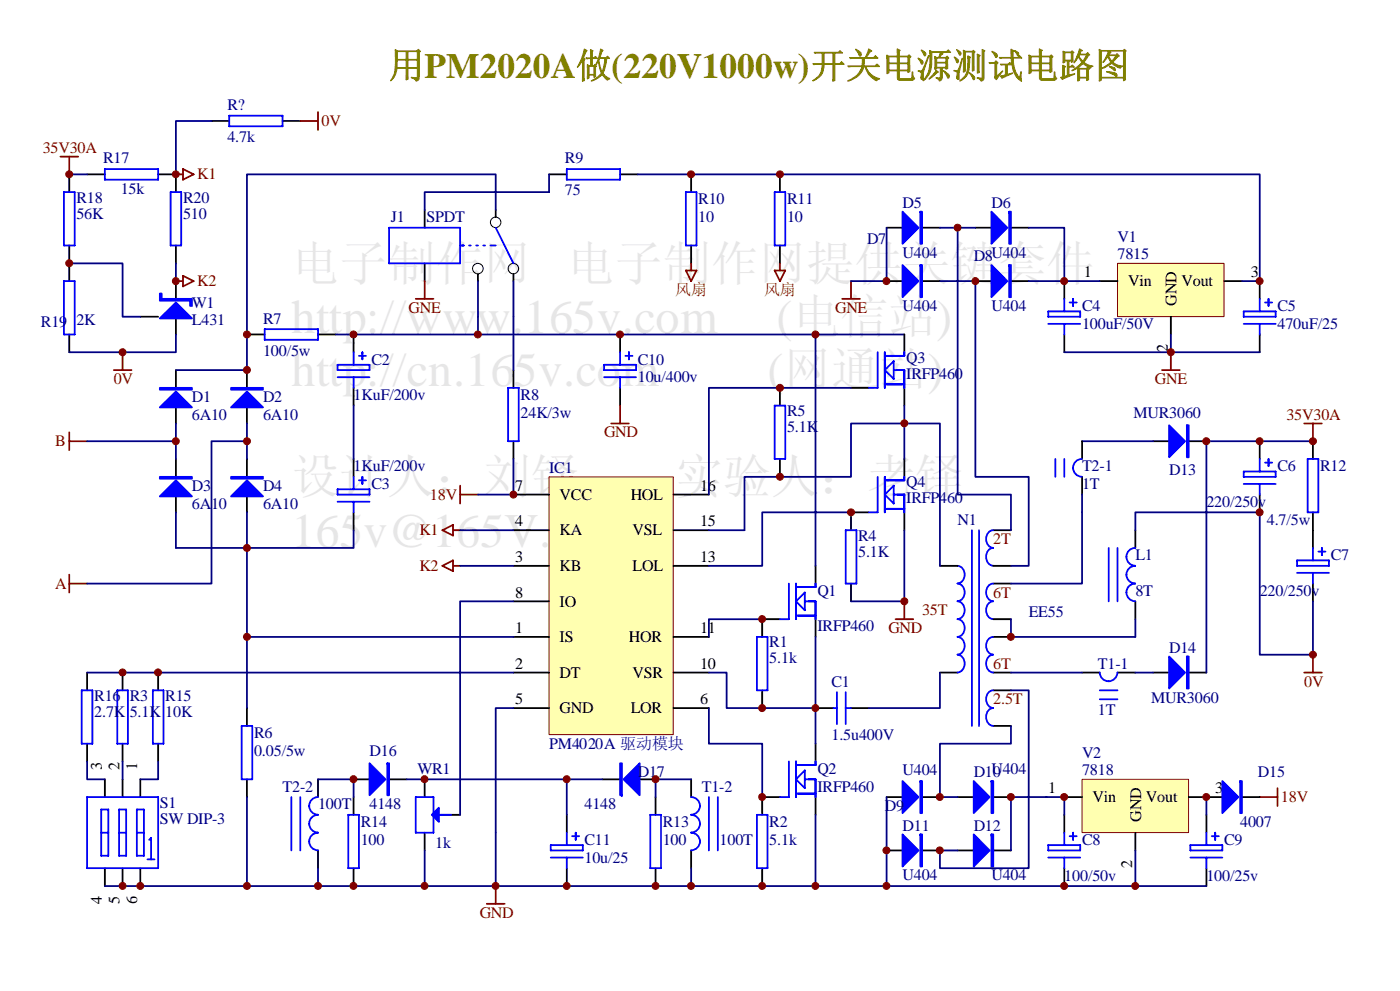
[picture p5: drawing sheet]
<svg xmlns="http://www.w3.org/2000/svg" width="229mm" height="162mm" viewBox="0 0 229 162" stroke-linecap="round" stroke-linejoin="round" font-family="sans-serif">
<g fill="none" stroke="#000" stroke-width=".29">
<path d="M69.4 34.3v2.9M81.1 34.3v1.2M145 37.2h2.9M150.8 37.2h2.9M159.5 37.2h2.9M165.3 37.2h2.9M40.4 54.7h2.9M52 54.7h2.9M57.8 54.7v2.9M69.4 43v2.9M78.2 44.8v1.1M84 44.8v1.1"/>
<path d="M145 45.9h2.9M150.8 45.9h2.9M159.5 45.9h2.9M165.3 45.9h2.9M28.8 60.5v2.9M28.8 66.3v2.9M28.8 75v2.9M40.4 60.5v2.9M40.4 66.3v2.9M40.4 75v2.9M57.8 63.4v2.9M57.8 75v2.9"/>
<path d="M84 60.5v2.9M84 72.1v2.9M28.8 80.8v2.9M40.4 80.8v2.9M57.8 83.7v2.9M133.4 92.5v2.9M153.7 92.5h2.9M162.4 86.6h2.9M162.4 95.4h2.9M162.4 92.5h2.9M40.4 115.7v2.9M124.7 112.8v2.9"/>
<path d="M127.6 101.2h-2.9v2.9M133.4 101.2v2.9M133.4 115.7h2.9M139.2 115.7h2.9M153.7 109.9h2.9M162.4 101.2h2.9M162.4 109.9h2.9M162.4 118.6h2.9M162.4 104.1h2.9M162.4 112.8h2.9M40.4 127.3v2.9M127.6 130.2h-2.9v2.9"/>
<path d="M133.4 121.5v2.9M133.4 130.2v2.9M124.7 141.9v2.9"/>
</g>
<g fill="none" stroke="#00f" stroke-width=".29">
<path d="M63.6 37.2h11.6v5.8h-11.6zM81.1 37.2l2.9 5.8M43.3 53.8h8.7v1.7h-8.7zM55.2 59.6h5.2v.9h-5.2zM57.8 57.6v2M58.7 58.1h1.2M59.3 57.6v1.1M75.2 40.1h.6M76.7 40.1h.3M77.9 40.1h.3M79 40.1h.3M80.2 40.1h.9"/>
<path d="M55.2 79.9h5.2v.9h-5.2zM55.2 61.6h5.2M57.8 61.6v1.8M57.8 77.9v2M58.7 78.5h1.2M59.3 77.9v1.2M83.1 63.4h1.7v8.7h-1.7zM55.2 82h5.2M57.8 82v1.7M129 95.4v5.8h-1.4M130.2 95.4v5.8M130.2 98.3l1.4-1.5v2.9z"/>
<path d="M131.6 98.3h1.8v2.9M133.4 95.4v.5h-3.2M156.6 92.5a1.48 1.48 0 0 1 1.2 1.4 1.48 1.48 0 0 1-1.2 1.5 1.47 1.47 0 0 1 1.2 1.4 1.47 1.47 0 0 1-1.2 1.4 1.5 1.5 0 0 1 1.2 1.5 1.5 1.5 0 0 1-1.2 1.5M158.9 86.6v32M160.1 86.6v32M162.4 86.6a1.48 1.48 0 0 0-1.1 1.5 1.48 1.48 0 0 0 1.1 1.4M162.4 89.5a1.49 1.49 0 0 0-1.1 1.5 1.49 1.49 0 0 0 1.1 1.4M162.4 95.4a1.48 1.48 0 0 0-1.1 1.4 1.48 1.48 0 0 0 1.1 1.4 1.5 1.5 0 0 0-1.1 1.5 1.5 1.5 0 0 0 1.1 1.5M39.5 118.6h1.8v8.7h-1.8zM123.8 104.1h1.7v8.7h-1.7zM130.2 100.6h3.2M136.3 115.7h.6"/>
<path d="M136.9 113.1v5.2M138.3 115.7h.9M138.3 113.1v5.2M156.6 101.2a1.47 1.47 0 0 1 1.2 1.4 1.47 1.47 0 0 1-1.2 1.5M156.6 104.1a1.47 1.47 0 0 1 1.2 1.4 1.47 1.47 0 0 1-1.2 1.5M156.6 107a1.48 1.48 0 0 1 1.2 1.4 1.48 1.48 0 0 1-1.2 1.5M162.4 104.1a1.48 1.48 0 0 0-1.1 1.4 1.48 1.48 0 0 0 1.1 1.5M162.4 107a1.49 1.49 0 0 0-1.1 1.4 1.49 1.49 0 0 0 1.1 1.5M162.4 112.8a1.48 1.48 0 0 0-1.1 1.4 1.48 1.48 0 0 0 1.1 1.5M162.4 115.7a1.49 1.49 0 0 0-1.1 1.4 1.49 1.49 0 0 0 1.1 1.5M123.8 133.1h1.7v8.8h-1.7zM129 124.4v5.8h-1.4"/>
<path d="M130.2 124.4v5.8M130.2 129.7h3.2M131.6 127.3h1.8v2.9M131.6 125.9v2.9l-1.4-1.5zM133.4 124.4v.6h-3.2"/>
</g>
<g fill="#00f" stroke="#00f" stroke-width=".29">
<path d="M26.1 66.6l2.7-2.6 2.6 2.6z"/>
<path d="M37.8 66.6l2.6-2.6 2.6 2.6z"/>
<path d="M26.1 81.1l2.7-2.6 2.6 2.6z"/>
<path d="M40.4 78.5l2.6 2.6h-5.2z"/>
<path d="M147.6 34.6l2.6 2.6-2.6 2.6z"/>
<path d="M162.1 34.6l2.6 2.6-2.6 2.6z"/>
<path d="M147.6 43.3l2.6 2.6-2.6 2.7z"/>
<path d="M162.1 43.3l2.6 2.6-2.6 2.7z"/>
<path d="M26.1 63.4h5.3v.3h-5.3z" fill-rule="evenodd"/>
<path d="M37.8 63.4h5.2v.3h-5.2z" fill-rule="evenodd"/>
<path d="M26.1 77.9h5.3v.3h-5.3z" fill-rule="evenodd"/>
<path d="M37.8 77.9h5.2v.3h-5.2z" fill-rule="evenodd"/>
<path d="M150.5 34.6h.3v5.2h-.3z" fill-rule="evenodd"/>
<path d="M165 34.6h.3v5.2h-.3z" fill-rule="evenodd"/>
<path d="M150.5 43.3h.3v5.3h-.3z" fill-rule="evenodd"/>
<path d="M165 43.3h.3v5.3h-.3z" fill-rule="evenodd"/>
</g>
<path d="M153.7 37.2h5.8M156.6 37.2v43.6h8.7v5.8M168.2 37.2h5.9v8.7h-5.9M54.9 54.7h2.9M153.7 45.9h5.8v32h8.7v14.6h-2.9M28.8 69.2v5.8M40.4 69.2v5.8M57.8 66.3v8.7M28.8 83.7v5.8M57.8 86.6v2.9h-17.4v14.6" fill="none" stroke="#000080" stroke-width=".29"/>
<path d="M68 48.8h2.9M69.4 45.9v2.9M137.7 48.8h2.9M139.2 45.9v2.9M11.3 70.6v3M11.3 72.1h2.9M11.3 93.9v2.9M11.3 95.4h2.9M79.6 147.7h2.9M81.1 144.8v2.9" fill="none" stroke="#800000" stroke-width=".29"/>
<g fill="none" stroke="#000" stroke-width=".16">
<circle cx="81.1" cy="36.3" r=".86"/>
<circle cx="78.2" cy="43.9" r=".86"/>
<circle cx="84" cy="43.9" r=".86"/>
</g>
<path d="M182.8 43.1h17.4v8.6h-17.4z" fill="#ffffb0"/>
<path d="M182.8 43h17.4v8.7h-17.4z" fill="none" stroke="#800000" stroke-width=".16"/>
<g fill="none" stroke="#000" stroke-width=".29">
<path d="M89.8 28.5h2.9M101.4 28.5h2.9M113 28.5v2.9M127.6 28.5v2.9M113 40.1v2.9M127.6 40.1v2.9M174.1 45.9v2.9M174.1 54.7v2.9M179.9 45.9h2.9M191.5 51.8v2.9M200.2 45.9h2.9M206 45.9v2.9"/>
<path d="M206 54.7v2.9M188.6 72.1h2.9M194.4 72.1h2.9M206 72.1v2.9M214.7 72.1v2.9M185.7 86.6v2.9M185.7 98.3v2.9M206 80.8v2.9M214.7 83.7v5.8M214.7 95.4v2.9M188.6 109.9h2.9M194.4 109.9h2.9"/>
<path d="M145 130.2h2.9M145 139h2.9M150.8 130.2h2.9M150.8 139h2.9M156.6 130.2h2.9M156.6 139h2.9M162.4 130.2h2.9M162.4 139h2.9"/>
</g>
<path d="M145 37.2v8.7h-5.8M174.1 45.9h5.8M191.5 54.7v2.9h-17.4M191.5 57.6h14.5M177 72.1h11.6" fill="none" stroke="#000080" stroke-width=".29"/>
<g fill="none" stroke="#00f" stroke-width=".29">
<path d="M92.7 27.6h8.7v1.8h-8.7zM112.2 31.4h1.7v8.7h-1.7zM126.7 31.4h1.7v8.7h-1.7zM171.4 50.9h5.3v.9h-5.3zM171.4 52.9h5.3M174.1 48.8v2.1M174.1 52.9v1.8M174.9 49.4h1.2M175.5 48.8v1.2M203.4 52.9h5.2M203.4 50.9h5.2v.9h-5.2zM206 48.8v2.1"/>
<path d="M206 52.9v1.8M206.9 49.4h1.1M207.5 48.8v1.2M203.4 77h5.2v.9h-5.2zM203.4 79.1h5.2M206 75v2M206 79.1v1.7M206.9 75.6h1.1M207.5 75v1.2M213.8 75h1.8v8.7h-1.8zM181.3 89.5v8.8M182.8 89.5v8.8"/>
<path d="M185.7 89.5a1.46 1.46 0 0 0-1.5 1.5 1.46 1.46 0 0 0 1.5 1.5 1.45 1.45 0 0 0-1.5 1.4 1.45 1.45 0 0 0 1.5 1.5 1.44 1.44 0 0 0-1.5 1.4 1.44 1.44 0 0 0 1.5 1.4M212.1 91.6h5.2v.9h-5.2zM212.1 93.6h5.2M214.7 89.5v2.1M214.7 93.6v1.8M215.6 90.1h1.2M216.2 89.5v1.2"/>
</g>
<path d="M112.2 44.2h1.7l-.9 1.7zM113 43v1.2M126.7 44.2h1.7l-.8 1.7zM127.6 43v1.2M191.5 57.6v2.9M190 60.5h2.9" fill="none" stroke="#800000" stroke-width=".29"/>
<g fill="#00f" stroke="#00f" stroke-width=".29">
<path d="M191.2 69.5l2.6 2.6-2.6 2.6z"/>
<path d="M191.2 107.3l2.6 2.6-2.6 2.6z"/>
<path d="M147.6 127.6l2.6 2.6-2.6 2.7z"/>
<path d="M159.2 127.6l2.6 2.6-2.6 2.7z"/>
<path d="M147.6 136.3l2.6 2.7-2.6 2.6z"/>
<path d="M159.2 136.3l2.6 2.7-2.6 2.6z"/>
<path d="M194.1 69.5h.3v5.2h-.3z" fill-rule="evenodd"/>
<path d="M194.1 107.3h.3v5.2h-.3z" fill-rule="evenodd"/>
<path d="M150.5 127.6h.3v5.3h-.3z" fill-rule="evenodd"/>
<path d="M162.1 127.6h.3v5.3h-.3z" fill-rule="evenodd"/>
<path d="M150.5 136.3h.3v5.3h-.3z" fill-rule="evenodd"/>
<path d="M162.1 136.3h.3v5.3h-.3z" fill-rule="evenodd"/>
</g>
<path d="M177 127.4h17.4v8.6h-17.4z" fill="#ffffb0"/>
<path d="M177 127.3h17.4v8.7h-17.4z" fill="none" stroke="#800000" stroke-width=".16"/>
<path d="M174.1 130.2h2.9M174.1 133.1v3M185.7 136.1v2.9M194.4 130.2h5.8M197.3 133.1v3M203.1 130.2h2.9M174.1 141.9v2.9M197.3 141.9v2.9" fill="none" stroke="#000" stroke-width=".29"/>
<path d="M171.4 138.1h5.3v.9h-5.3zM174.1 136.1v2M174.9 136.6h1.2M175.5 136.1v1.1M194.7 138.1h5.2v.9h-5.2zM197.3 136.1v2M198.2 136.6h1.1M198.7 136.1v1.1M171.4 140.1h5.3M174.1 140.1v1.8M194.7 140.1h5.2M197.3 140.1v1.8" fill="none" stroke="#00f" stroke-width=".29"/>
<path d="M75.2 79.4v2.9M213.3 69.2h2.9M214.7 69.2v2.9M75.2 80.8h3M213.3 109.9h2.9M214.7 107v2.9M206 130.2h2.9M208.9 128.8v2.9" fill="none" stroke="#800000" stroke-width=".29"/>
<g fill="#00f" stroke="#00f" stroke-width=".29">
<path d="M199.9 127.6l2.6 2.6-2.6 2.7z"/>
<path d="M202.8 127.6h.3v5.3h-.3z" fill-rule="evenodd"/>
</g>
<path d="M89.8 77.9h20.3v42.1h-20.3z" fill="#ffffb0"/>
<path d="M89.8 77.9h20.3v42.1h-20.3z" fill="none" stroke="#800000" stroke-width=".16"/>
<g fill="none" stroke="#000" stroke-width=".29">
<path d="M34.6 19.8h2.9M46.2 19.8h2.9M11.3 28.5v2.9M14.2 28.5h2.9M25.9 28.5h2.9v2.9M11.3 40.1v5.8M11.3 54.7v2.9M22.9 51.8h3M28.8 40.1v2.9M28.8 45.9v2.9M28.8 51.8v2.9M101.4 54.7v2.9"/>
<path d="M147.9 54.7v2.9M101.4 63.4v2.9M127.6 63.4v2.9M127.6 75v2.9M139.2 63.4h2.9M147.9 63.4v2.9M147.9 75v2.9M177 72.1v2.9M177 77.9v2.9M84 80.8h5.8M84 86.6h5.8M84 92.5h5.8"/>
<path d="M84 98.3h5.8M110.1 80.8h5.8M110.1 86.6h5.8M110.1 92.5h5.8M139.2 95.4v2.9M142.1 83.7h-2.9v2.9M147.9 83.7v2.9M14.2 109.9v2.9M20 109.9v2.9M25.9 109.9v2.9M84 104.1h5.8M84 109.9h5.8"/>
<path d="M84 115.7h5.8M110.1 104.1h5.8M110.1 109.9h5.8M110.1 115.7h5.8M177 109.9h2.9M182.8 109.9h2.9M14.2 121.5v2.9M17.1 127.3v2.9M20 121.5v2.9M20 127.3v2.9M22.9 127.3v2.9M25.9 121.5v2.9"/>
<path d="M52 127.3v2.9M52 139v2.9M57.8 130.2v2.9M57.8 127.3h2.9M63.6 127.3h2.9M69.4 127.3v2.9M69.4 136.1v2.9M72.3 133.1h2.9M92.7 133.1v3M98.5 127.3h2.9M104.3 127.3h2.9M107.2 130.2v2.9"/>
<path d="M113 127.3v2.9M113 139v2.9M17.1 141.9v2.9M20 141.9v2.9M22.9 141.9v2.9M57.8 141.9v2.9M92.7 141.9v2.9M107.2 141.9v2.9"/>
</g>
<g fill="none" stroke="#000080" stroke-width=".29">
<path d="M34.6 19.8h-5.8v8.7M11.3 28.5h2.9M81.1 34.3v-5.8h-40.7v32h-11.6M89.8 28.5v2.9h-20.4v2.9M104.3 28.5h101.7v17.4h-2.9M11.3 43h8.7v8.8h2.9M28.8 54.7v2.9h-17.5M28.8 43v2.9M57.8 54.7h90.1M78.2 45.9v8.8M84 45.9v14.6M133.4 54.7v37.8"/>
<path d="M14.2 72.1h14.6M40.4 72.1h-5.8v23.3h-20.4M84 75v5.8h-5.8M139.2 63.4h-23.3v17.4M147.9 66.3v8.7M214.7 72.1h-17.4v37.8M40.4 83.7v5.8h-11.6M75.2 86.6h8.8M75.2 92.5h8.8M84 98.3h-8.8v34.8M115.9 86.6h5.9v-8.7h17.4v-8.7h14.5v23.3M139.2 83.7h-14.5v8.8h-8.8"/>
<path d="M147.9 86.6v11.7h-8.7M177 80.8v14.6h-11.7M185.7 86.6v-2.9h20.3v23.3h8.7v-8.7M14.2 109.9h69.8M84 115.7h-2.9v29.1M84 104.1h-43.6v11.6M115.9 115.7v5.8h8.8v8.7M115.9 109.9h2.9v5.8h14.6M124.7 101.2h-8.8v2.9M133.4 104.1v17.4M153.7 109.9v5.8h-11.6M165.3 101.2v2.9h20.4v-2.9"/>
<path d="M165.3 118.6v2.9h-11.6v8.7h2.9M165.3 112.8h2.9v29.1h-14.5v-2.9h2.9M165.3 109.9h11.7M185.7 109.9h2.9M14.2 124.4v2.9h2.9M20 124.4v2.9M25.9 124.4v2.9h-3M40.4 130.2v14.6h145.3M52 127.3h5.8v2.9M66.5 127.3h32M69.4 139v5.8M92.7 127.3v5.8"/>
<path d="M113 127.3h-5.8v2.9M133.4 133.1v11.7M145 130.2v14.6M174.1 133.1v-2.9h-8.8v8.8M185.7 139v5.8M197.3 130.2v2.9M17.1 144.8h23.3M52 141.9v2.9M113 141.9v2.9M185.7 144.8h11.6"/>
</g>
<g fill="none" stroke="#00f" stroke-width=".29">
<path d="M37.5 18.9h8.7v1.7h-8.7zM10.5 31.4h1.7v8.7h-1.7zM17.1 27.6h8.8v1.8h-8.8zM27.9 31.4h1.7v8.7h-1.7zM10.5 45.9h1.7v8.8h-1.7zM98.8 59.6h5.2v.9h-5.2zM101.4 57.6v2M102.3 58.1h1.1M102.8 57.6v1.1M143.5 57.6v5.8h-1.4M144.7 57.6v5.8M146.2 59v2.9l-1.5-1.4z"/>
<path d="M147.9 57.6v.5h-3.2M98.8 61.6h5.2M101.4 61.6v1.8M126.7 66.3h1.7v8.7h-1.7zM143.5 77.9v5.8h-1.4M144.7 77.9v5.8M144.7 62.8h3.2M146.2 60.5h1.7v2.9M146.2 79.4v2.9l-1.5-1.5zM147.9 77.9v.6h-3.2M172.6 75v2.9M174.1 75v2.9"/>
<path d="M176.9 75a1.45 1.45 0 0 0-1.4 1.4 1.45 1.45 0 0 0 1.4 1.5M138.3 86.6h1.8v8.8h-1.8zM144.7 83.1h3.2M146.2 80.8h1.7v2.9M13.4 112.8h1.7v8.7h-1.7zM19.2 112.8h1.7v8.7h-1.7zM25 112.8h1.7v8.7h-1.7zM179.9 109.9a1.44 1.44 0 0 0 1.4 1.4 1.44 1.44 0 0 0 1.4-1.4M179.9 112.8h2.9M179.9 114.3h2.9M14.2 130.2h11.7v11.7h-11.7zM16.6 136.1h1.1"/>
<path d="M16.6 132.3h1.1v7.5h-1.1zM19.5 136.1h1.1M19.5 132.3h1.1v7.5h-1.1zM22.4 136.1h1.1M22.4 132.3h1.1v7.5h-1.1zM24.4 137.2l.3-.3v3.5M47.6 130.2v8.8M49.1 130.2v8.8M52 136.1a1.44 1.44 0 0 0-1.4 1.4 1.44 1.44 0 0 0 1.4 1.4M52 130.2a1.45 1.45 0 0 0-1.4 1.5 1.45 1.45 0 0 0 1.4 1.4 1.45 1.45 0 0 0-1.4 1.5 1.45 1.45 0 0 0 1.4 1.4M57 133.1h1.7v8.8h-1.7zM68 130.2h2.9v5.9h-2.9z"/>
<path d="M70.9 133.1h2.9M90.1 138.1h5.2v.9h-5.2zM92.7 136.1v2M93.6 136.6h1.1M94.1 136.1v1.1M106.3 133.1h1.8v8.8h-1.8zM113 130.2a1.44 1.44 0 0 1 1.5 1.5 1.44 1.44 0 0 1-1.5 1.4 1.46 1.46 0 0 1 1.5 1.5 1.46 1.46 0 0 1-1.5 1.4M113 136.1a1.44 1.44 0 0 1 1.5 1.4 1.44 1.44 0 0 1-1.5 1.4M115.9 130.2v8.8M117.4 130.2v8.8M24.1 140.4h1.2M90.1 140.1h5.2"/>
<path d="M92.7 140.1v1.8"/>
</g>
<g fill="#00f" stroke="#00f" stroke-width=".29">
<path d="M60.4 124.7l2.7 2.6-2.7 2.6z"/>
<path d="M102 127.3l2.6-2.6v5.2z"/>
<path d="M70.6 133.1l1.2-1.1v2.3z"/>
<path d="M26.1 52l2.7-2.6 2.6 2.6z"/>
<path d="M63.4 124.7h.2v5.2h-.2z" fill-rule="evenodd"/>
<path d="M101.4 124.7h.3v5.2h-.3z" fill-rule="evenodd"/>
<path d="M26.1 48h.3v.8h5v1.2h-.3v-.9h-5z" fill-rule="evenodd"/>
</g>
<g fill="none" stroke="#800000" stroke-width=".29">
<path d="M49.1 19.8h2.9M52 18.3v2.9M9.9 25.6h2.9M11.3 25.6v2.9M28.8 28.5h1.1M29.9 27.6l1.8 .9-1.8 .9zM20 57.6v2.9M28.8 45.9h1.1M29.9 45.1l1.8 .8-1.8 .9zM18.6 60.5h2.9M99.9 69.2h2.9M101.4 66.3v2.9"/>
<path d="M72.3 86.6l1.8-.8v1.7zM72.3 92.5l1.8-.9v1.7zM74.1 86.6h1.1M74.1 92.5h1.1M147.9 98.3v2.9M146.5 101.2h2.9"/>
</g>
<g fill="#800000" stroke="#800000" stroke-width=".16">
<circle cx="124.6" cy="101.2" r=".57"/>
<circle cx="124.6" cy="130.2" r=".57"/>
<circle cx="124.6" cy="115.7" r=".57"/>
<circle cx="124.6" cy="144.8" r=".57"/>
<circle cx="165.3" cy="104.1" r=".57"/>
<circle cx="133.4" cy="115.7" r=".57"/>
<circle cx="40.4" cy="60.4" r=".57"/>
<circle cx="40.4" cy="104.1" r=".57"/>
<circle cx="40.4" cy="89.5" r=".57"/>
<circle cx="57.8" cy="54.6" r=".57"/>
<circle cx="40.4" cy="54.6" r=".57"/>
<circle cx="81" cy="144.8" r=".57"/>
<circle cx="145" cy="45.9" r=".57"/>
<circle cx="159.5" cy="45.9" r=".57"/>
<circle cx="156.6" cy="37.2" r=".57"/>
<circle cx="174" cy="45.9" r=".57"/>
<circle cx="191.5" cy="57.5" r=".57"/>
<circle cx="206" cy="45.9" r=".57"/>
<circle cx="113" cy="28.5" r=".57"/>
<circle cx="127.6" cy="28.5" r=".57"/>
<circle cx="197.3" cy="72.1" r=".57"/>
<circle cx="206" cy="72.1" r=".57"/>
<circle cx="206" cy="83.7" r=".57"/>
<circle cx="214.7" cy="72.1" r=".57"/>
<circle cx="153.7" cy="130.2" r=".57"/>
<circle cx="165.3" cy="130.2" r=".57"/>
<circle cx="145" cy="138.9" r=".57"/>
<circle cx="153.7" cy="138.9" r=".57"/>
<circle cx="174" cy="130.2" r=".57"/>
<circle cx="197.3" cy="130.2" r=".57"/>
<circle cx="174" cy="144.8" r=".57"/>
<circle cx="214.7" cy="107" r=".57"/>
<circle cx="84" cy="80.8" r=".57"/>
<circle cx="101.4" cy="54.6" r=".57"/>
<circle cx="185.7" cy="144.8" r=".57"/>
<circle cx="40.4" cy="144.8" r=".57"/>
<circle cx="78.1" cy="54.6" r=".57"/>
<circle cx="107.2" cy="144.8" r=".57"/>
<circle cx="57.8" cy="144.8" r=".57"/>
<circle cx="107.2" cy="127.3" r=".57"/>
<circle cx="57.8" cy="127.3" r=".57"/>
<circle cx="92.7" cy="144.8" r=".57"/>
<circle cx="92.7" cy="127.3" r=".57"/>
<circle cx="69.4" cy="127.3" r=".57"/>
<circle cx="69.4" cy="144.8" r=".57"/>
<circle cx="52" cy="144.8" r=".57"/>
<circle cx="113" cy="144.8" r=".57"/>
<circle cx="25.8" cy="109.9" r=".57"/>
<circle cx="22.9" cy="144.8" r=".57"/>
<circle cx="20" cy="144.8" r=".57"/>
<circle cx="20" cy="109.9" r=".57"/>
<circle cx="133.4" cy="144.8" r=".57"/>
<circle cx="139.2" cy="83.7" r=".57"/>
<circle cx="147.9" cy="69.2" r=".57"/>
<circle cx="133.4" cy="54.6" r=".57"/>
<circle cx="147.9" cy="98.3" r=".57"/>
<circle cx="127.6" cy="77.9" r=".57"/>
<circle cx="127.6" cy="63.4" r=".57"/>
<circle cx="28.7" cy="72.1" r=".57"/>
<circle cx="40.4" cy="72.1" r=".57"/>
<circle cx="28.7" cy="45.9" r=".57"/>
<circle cx="28.8" cy="28.5" r=".57"/>
<circle cx="11.3" cy="43" r=".57"/>
<circle cx="11.3" cy="28.5" r=".57"/>
<circle cx="20" cy="57.5" r=".57"/>
<circle cx="145" cy="144.8" r=".57"/>
</g>
<g font-size="7.9" fill="#e6e6e6">
<text x="47.6" y="54.4">http://www.165v.com</text>
<text x="127" y="54.4">(电信站)</text>
<text x="47.6" y="63.1">http://cn.165v.com</text>
<text x="125.5" y="63.1">(网通站)</text>
<text x="47.6" y="89.3">165v@165V.COM</text>
</g>
<g font-size="7.8" fill="#e6e6e6">
<text x="47.6" y="45.7">电子制作网</text>
<text x="92.7" y="45.7">电子制作网提供关键套件</text>
<text x="47.6" y="80.6">设计人：刘铎</text>
<text x="110.4" y="80.6">实验人：老铎</text>
</g>
<text font-size="5.8" fill="#808000" x="63.6" y="12.7">用PM2020A做(220V1000w)开关电源测试电路图</text>
<g font-size="2.6" fill="#000080">
<text x="37.2" y="18">R?</text>
<text x="37.2" y="23.2">4.7k</text>
<text x="16.8" y="26.7">R17</text>
<text x="92.4" y="26.7">R9</text>
<text x="12.5" y="33.1">R18</text>
<text x="12.5" y="35.7">56K</text>
<text x="19.7" y="31.6">15k</text>
<text x="29.9" y="33.1">R20</text>
<text x="29.9" y="35.7">510</text>
<text x="92.4" y="31.9">75</text>
<text x="114.2" y="33.4">R10</text>
<text x="128.7" y="33.4">R11</text>
<text x="147.6" y="34">D5</text>
<text x="162.1" y="34">D6</text>
<text x="63.9" y="36.3">J1</text>
<text x="69.7" y="36.3">SPDT</text>
<text x="114.2" y="36.3">10</text>
<text x="128.7" y="36.3">10</text>
<text x="141.8" y="39.8">D7</text>
<text x="182.8" y="39.5">V1</text>
<text x="147.6" y="42.1">U404</text>
<text x="159.2" y="42.7">D8U404</text>
<text x="182.8" y="42.4">7815</text>
<text x="6.7" y="53.4">R19</text>
<text x="12.5" y="53.2">2K</text>
<text x="31.4" y="50.2">W1</text>
<text x="31.4" y="53.2">L431</text>
<text x="43" y="52.9">R7</text>
<text x="147.6" y="50.8">U404</text>
<text x="162.1" y="50.8">U404</text>
<text x="177" y="50.8">C4</text>
<text x="177" y="53.7">100uF/50V</text>
<text x="208.9" y="50.8">C5</text>
<text x="208.9" y="53.7">470uF/25</text>
<text x="43" y="58.1">100/5w</text>
<text x="60.7" y="59.6">C2</text>
<text x="104.3" y="59.6">C10</text>
<text x="148.2" y="59.3">Q3</text>
<text x="31.4" y="65.7">D1</text>
<text x="43" y="65.7">D2</text>
<text x="57.8" y="65.4">1KuF/200v</text>
<text x="85.1" y="65.4">R8</text>
<text x="104.3" y="62.5">10u/400v</text>
<text x="148.2" y="61.9">IRFP460</text>
<text x="31.4" y="68.6">6A10</text>
<text x="43" y="68.6">6A10</text>
<text x="85.1" y="68.3">24K/3w</text>
<text x="128.7" y="68">R5</text>
<text x="128.7" y="70.6">5.1K</text>
<text x="185.4" y="68.3">MUR3060</text>
<text x="57.8" y="77">1KuF/200v</text>
<text x="89.8" y="77.3">IC1</text>
<text x="177" y="77">T2-1</text>
<text x="191.2" y="77.6">D13</text>
<text x="208.9" y="77">C6</text>
<text x="215.9" y="77">R12</text>
<text x="31.4" y="80.2">D3</text>
<text x="31.4" y="83.1">6A10</text>
<text x="43" y="80.2">D4</text>
<text x="43" y="83.1">6A10</text>
<text x="60.7" y="79.9">C3</text>
<text x="148.2" y="79.6">Q4</text>
<text x="148.2" y="82.2">IRFP460</text>
<text x="177" y="79.9">1T</text>
<text x="197.3" y="82.8">220/250v</text>
<text x="140.3" y="88.3">R4</text>
<text x="156.6" y="85.7">N1</text>
<text x="207.2" y="85.7">4.7/5w</text>
<text x="140.3" y="91">5.1K</text>
<text x="185.7" y="91.5">L1</text>
<text x="217.6" y="91.5">C7</text>
<text x="133.7" y="97.3">Q1</text>
<text x="168.2" y="100.8">EE55</text>
<text x="185.7" y="97.3">8T</text>
<text x="206" y="97.3">220/250v</text>
<text x="125.8" y="105.8">R1</text>
<text x="133.7" y="103.2">IRFP460</text>
<text x="191.2" y="106.7">D14</text>
<text x="125.8" y="108.4">5.1k</text>
<text x="136" y="112.2">C1</text>
<text x="179.6" y="109.3">T1-1</text>
<text x="15.4" y="114.5">R16</text>
<text x="15.4" y="117.1">2.7K</text>
<text x="21.2" y="114.5">R3</text>
<text x="21.2" y="117.1">5.1K</text>
<text x="27" y="114.5">R15</text>
<text x="27" y="117.1">10K</text>
<text x="179.6" y="116.8">1T</text>
<text x="188.3" y="114.8">MUR3060</text>
<text x="41.6" y="120.6">R6</text>
<text x="41.6" y="123.5">0.05/5w</text>
<text x="60.4" y="123.5">D16</text>
<text x="89.8" y="122.3">PM4020A 驱动模块</text>
<text x="136" y="120.9">1.5u400V</text>
<text x="177" y="123.8">V2</text>
<text x="26.1" y="132">S1</text>
<text x="46.2" y="129.3">T2-2</text>
<text x="68.3" y="126.4">WR1</text>
<text x="104.3" y="127">D17</text>
<text x="114.8" y="129.3">T1-2</text>
<text x="133.7" y="126.4">Q2</text>
<text x="133.7" y="129.3">IRFP460</text>
<text x="147.6" y="126.7">U404</text>
<text x="159.2" y="127">D10</text>
<text x="162.1" y="126.4">U404</text>
<text x="177" y="126.7">7818</text>
<text x="205.7" y="127">D15</text>
<text x="26.1" y="134.6">SW DIP-3</text>
<text x="52" y="132.2">100T</text>
<text x="59" y="135.1">R14</text>
<text x="60.4" y="132.2">4148</text>
<text x="95.6" y="132.2">4148</text>
<text x="108.4" y="135.1">R13</text>
<text x="125.8" y="135.1">R2</text>
<text x="144.7" y="132.5">D9</text>
<text x="147.6" y="135.7">D11</text>
<text x="159.2" y="135.7">D12</text>
<text x="202.8" y="135.1">4007</text>
<text x="59" y="138">100</text>
<text x="71.2" y="138.6">1k</text>
<text x="95.6" y="138">C11</text>
<text x="95.6" y="140.9">10u/25</text>
<text x="108.4" y="138">100</text>
<text x="117.7" y="138">100T</text>
<text x="125.8" y="138">5.1k</text>
<text x="147.6" y="143.9">U404</text>
<text x="162.1" y="143.9">U404</text>
<text x="174.1" y="143.9">100/50v</text>
<text x="177" y="138">C8</text>
<text x="197.3" y="143.9">100/25v</text>
<text x="200.2" y="138">C9</text>
</g>
<g font-size="2.6" fill="#800000">
<text x="52.6" y="20.6">0V</text>
<text x="7" y="25">35V30A</text>
<text x="32.3" y="29.3">K1</text>
<text x="32.3" y="46.8">K2</text>
<text x="66.8" y="51.1">GNE</text>
<text x="110.4" y="48.2">风扇</text>
<text x="124.9" y="48.2">风扇</text>
<text x="136.6" y="51.1">GNE</text>
<text x="18.6" y="62.8">0V</text>
<text x="188.9" y="62.8">GNE</text>
<text x="98.8" y="71.5">GND</text>
<text x="210.4" y="68.6">35V30A</text>
<text x="9" y="72.9">B</text>
<text x="70.3" y="81.6">18V</text>
<text x="68.6" y="87.5">K1</text>
<text x="162.4" y="88.9">2T</text>
<text x="68.6" y="93.3">K2</text>
<text x="9" y="96.2">A</text>
<text x="150.8" y="100.5">35T</text>
<text x="162.4" y="97.6">6T</text>
<text x="145.3" y="103.5">GND</text>
<text x="162.4" y="109.3">6T</text>
<text x="213.3" y="112.2">0V</text>
<text x="162.4" y="115.1">2.5T</text>
<text x="209.5" y="131.1">18V</text>
<text x="78.4" y="150">GND</text>
</g>
<g font-size="2.6">
<text x="177.2" y="45.3">1</text>
<text x="184.5" y="46.8">Vin</text>
<text x="193.2" y="46.8">Vout</text>
<text x="204.6" y="45.3">3</text>
<text x="192.4" y="50" transform="rotate(-90 192.4 50)">GND</text>
<text x="191" y="57.6" transform="rotate(-90 191 57.6)">2</text>
<text x="84.3" y="80.2">7</text>
<text x="91.5" y="81.6">VCC</text>
<text x="103.1" y="81.6">HOL</text>
<text x="114.5" y="80.2">16</text>
<text x="84.3" y="86">4</text>
<text x="91.5" y="87.5">KA</text>
<text x="103.4" y="87.5">VSL</text>
<text x="114.5" y="86">15</text>
<text x="84.3" y="91.8">3</text>
<text x="91.5" y="93.3">KB</text>
<text x="103.4" y="93.3">LOL</text>
<text x="114.5" y="91.8">13</text>
<text x="84.3" y="97.6">8</text>
<text x="91.5" y="99.1">IO</text>
<text x="84.3" y="103.5">1</text>
<text x="91.5" y="104.9">IS</text>
<text x="102.8" y="104.9">HOR</text>
<text x="114.5" y="103.5">11</text>
<text x="84.3" y="109.3">2</text>
<text x="91.5" y="110.7">DT</text>
<text x="103.4" y="110.7">VSR</text>
<text x="114.5" y="109.3">10</text>
<text x="84.3" y="115.1">5</text>
<text x="91.5" y="116.5">GND</text>
<text x="103.1" y="116.5">LOR</text>
<text x="114.5" y="115.1">6</text>
<text x="16.6" y="125.9" transform="rotate(-90 16.6 125.9)">3</text>
<text x="19.5" y="125.9" transform="rotate(-90 19.5 125.9)">2</text>
<text x="22.4" y="125.9" transform="rotate(-90 22.4 125.9)">1</text>
<text x="171.4" y="129.6">1</text>
<text x="178.7" y="131.1">Vin</text>
<text x="187.4" y="131.1">Vout</text>
<text x="198.7" y="129.6">3</text>
<text x="186.6" y="134.3" transform="rotate(-90 186.6 134.3)">GND</text>
<text x="185.1" y="141.9" transform="rotate(-90 185.1 141.9)">2</text>
<text x="16.6" y="147.7" transform="rotate(-90 16.6 147.7)">4</text>
<text x="19.5" y="147.7" transform="rotate(-90 19.5 147.7)">5</text>
<text x="22.4" y="147.7" transform="rotate(-90 22.4 147.7)">6</text>
</g>
</svg>
